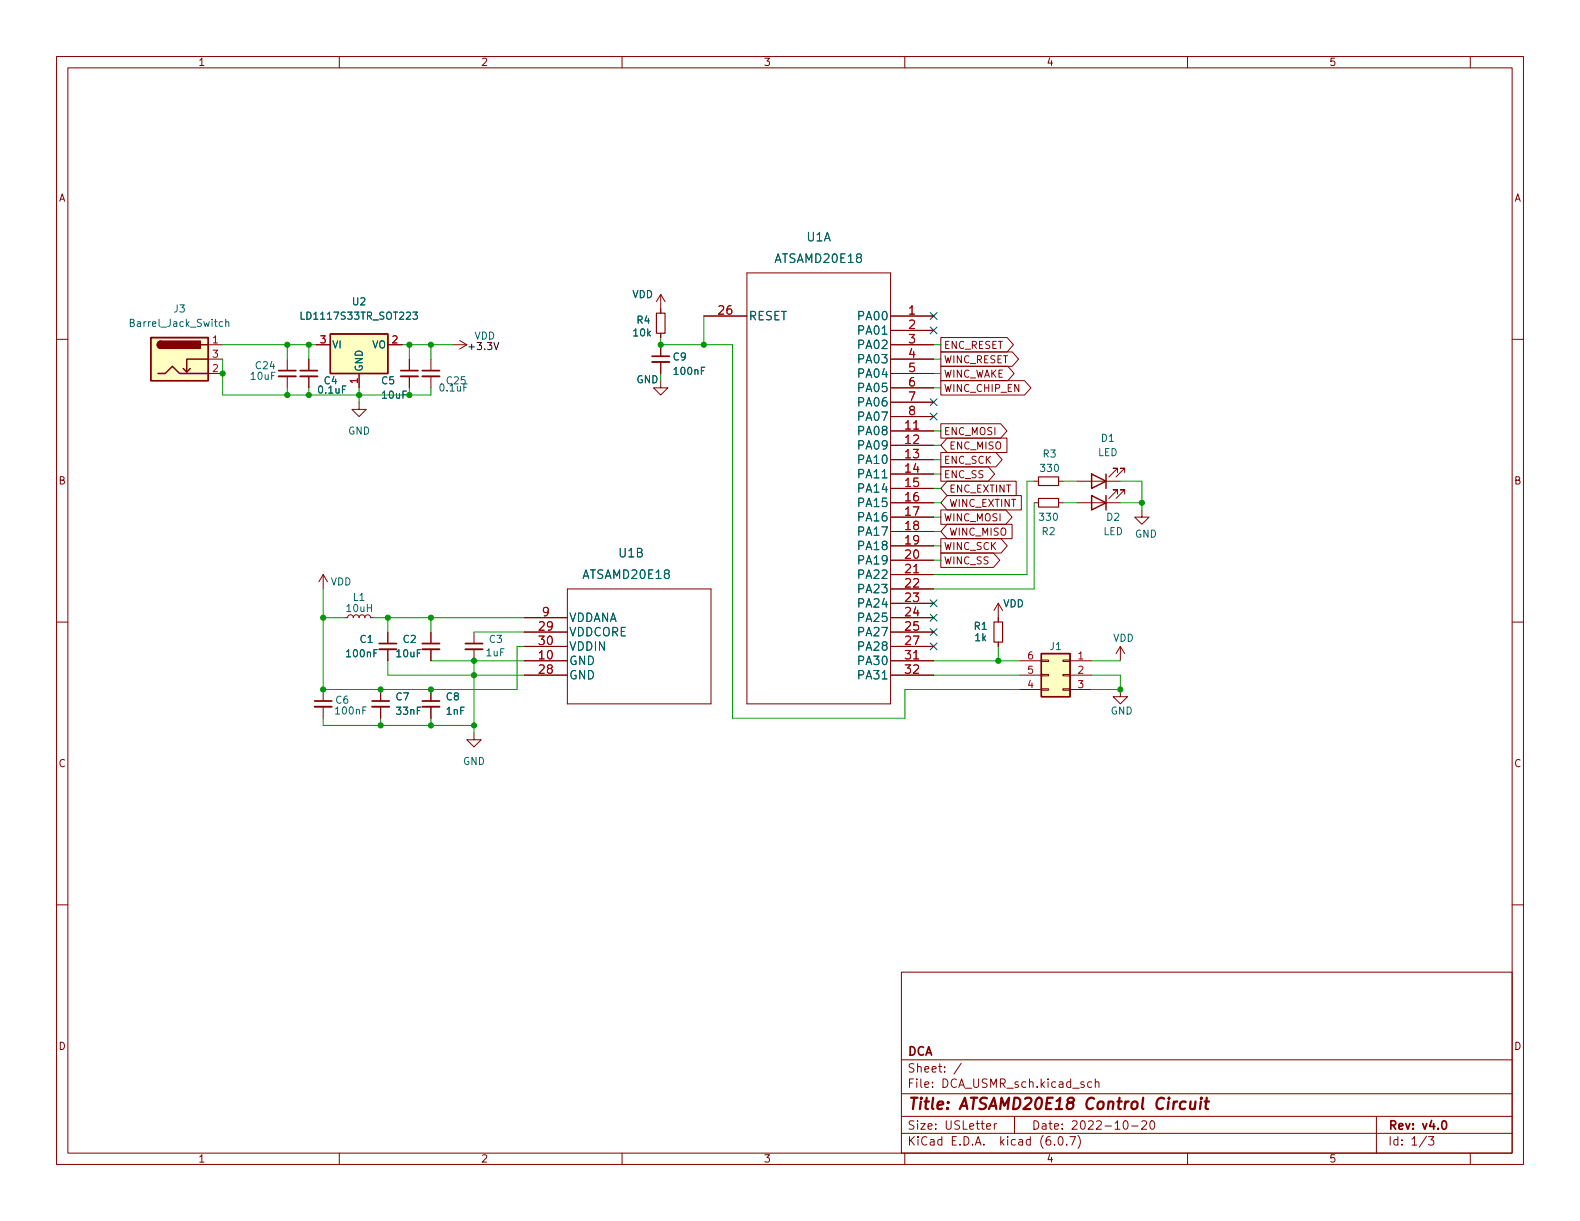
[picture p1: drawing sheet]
<svg xmlns="http://www.w3.org/2000/svg" width="279mm" height="216mm" viewBox="0 0 279 216" stroke-linecap="round" stroke-linejoin="round" font-family="sans-serif">
<g fill="none" stroke="#840000" stroke-width=".18">
<path d="M10 10h259.4v195.9h-259.4zM12 12h255.4v191.9h-255.4zM60 10v2M110 10v2M160 10v2M210 10v2M260 10v2M10 60h2M116.8 52.1v3.3M116.8 58.9v.8M116.8 52.1l-.7 1.2M116.8 52.1l.8 1.2"/>
<path d="M124.5 55.9h7.6M132.1 48.3h25.4v76.2h-25.4zM157.5 55.9h7.6M157.5 58.4h7.6M166.4 59.7h11.7l1.1 1.3-1.1 1.2h-11.7zM267.4 60h2M36.8 61h2.6M36.8 63.5h2.6M36.8 66h2.6M50.8 63.5v2M50.8 66.5v2.1M54.6 63.5v2"/>
<path d="M54.6 66.5v2.1M55.9 61h2.5M63.5 71.1v1.3h1.3l-1.3 1.3-1.3-1.3h1.3M63.5 66v2.6M68.6 61h2.5M72.4 63.5v2M72.4 66.5v2.1M76.2 63.5v2M76.2 66.5v2.1M80 61h2.5M81.3 60.2l1.2 .8M82.5 61l-1.2 .7"/>
<path d="M116.8 67.3v1.3h1.3l-1.3 1.3-1.2-1.3h1.2M116.8 61v2M116.8 64v2M157.5 76.2h7.6M157.5 78.7h7.6M157.5 61h7.6M157.5 63.5h7.6M157.5 66h7.6M157.5 68.6h7.6M157.5 71.1h7.6M157.5 73.7h7.6M166.4 67.3h14.8l1.1 1.3-1.1 1.3h-14.8z"/>
<path d="M166.4 62.2h12.6l1.1 1.3-1.1 1.3h-12.6zM166.4 64.8h11.8l1.1 1.2-1.1 1.3h-11.8zM166.4 74.9h10.6l1.1 1.3-1.1 1.3h-10.6zM167.5 77.5h10.6v2.5h-10.6l-1.1-1.3zM157.5 81.3h7.6M157.5 83.8h7.6M157.5 86.4h7.6M157.5 88.9h7.6M157.5 91.4h7.6M157.5 94h7.6M157.5 96.5h7.6M157.5 99.1h7.6"/>
<path d="M166.4 82.5h8.4l1.1 1.3-1.1 1.3h-8.4zM166.4 80h9.7l1.1 1.3-1.1 1.3h-9.7zM166.4 95.2h10.6l1.1 1.3-1.1 1.3h-10.6zM166.4 97.8h9.3l1.1 1.3-1.1 1.2h-9.3zM166.4 90.2h11.5l1.1 1.2-1.1 1.3h-11.5zM167.5 87.6h13.1v2.6h-13.1l-1.1-1.3zM167.5 92.7h11.5v2.6h-11.5l-1.1-1.3zM167.5 85.1h12.2v2.5h-12.2l-1.1-1.2zM182.9 88.9h.7M182.9 85.1h.7M187.2 88.9h.8M187.2 85.1h.8"/>
<path d="M190.5 88.9h7.6M190.5 85.1h7.6M197.6 83.6v-.8h-.8h.8l-1.5 1.5M197.6 87.4v-.8h-.8h.8l-1.5 1.5M198.9 83.6v-.8h-.8h.8l-1.5 1.5M198.9 87.4v-.8h-.8h.8l-1.5 1.5M201.9 90.2v1.2h1.3l-1.3 1.3-1.2-1.3h1.2M10 110h2M57.1 101.6v2.5M57.1 101.6l-.7 1.3M57.1 101.6l.8 1.3M61 109.2h.5l.1-.3 .4-.2 .3 .2 .2 .3 .1-.3 .3-.2 .4 .1 .2 .4 .2-.4 .4-.1 .3 .2 .1 .3 .2-.3 .3-.2 .4 .2 .1 .3h.5"/>
<path d="M68.6 111.8v2M68.6 114.8v2M76.2 111.8v2M76.2 114.8v2M83.8 111.8v2M83.8 114.8v2M92.7 116.8h7.6M92.7 119.4h7.6M92.7 109.2h7.6M92.7 111.8h7.6M92.7 114.3h7.6M100.3 104.1h25.4v20.4h-25.4z"/>
<path d="M157.5 116.8h7.6M157.5 119.4h7.6M157.5 101.6h7.6M157.5 104.1h7.6M157.5 106.7h7.6M157.5 109.2h7.6M157.5 111.8h7.6M157.5 114.3h7.6M176.5 106.7l-.7 1.3M176.5 106.7v3.3M176.5 113.5v.8M176.5 106.7l.8 1.3"/>
<path d="M180.3 116.8h3.8M180.3 119.4h3.8M184.1 119.3h1.3v.2h-1.3zM184.1 116.7h1.3v.3h-1.3zM188 119.3h1.2v.2h-1.2zM188 116.7h1.2v.3h-1.2zM189.2 116.8h3.8M189.2 119.4h3.8M198.1 114.3l-.7 1.3M198.1 114.3v2.5M198.1 114.3l.8 1.3M267.4 110h2"/>
<path d="M57.1 121.9v2.1M57.1 125v2M67.3 121.9v2.1M67.3 125v2M76.2 121.9v2.1M76.2 125v2M83.8 129.5v1.3h1.3l-1.3 1.3-1.3-1.3h1.3M180.3 121.9h3.8M184.1 121.8h1.3v.2h-1.3zM188 121.8h1.2v.2h-1.2zM189.2 121.9h3.8M198.1 121.9v1.3h1.3l-1.3 1.3-1.3-1.3h1.3"/>
<path d="M10 160h2M267.4 160h2M159.4 171.9h108v32h-108zM159.4 197.4h108M159.4 193.4h108M159.4 187.4h108M170 188l-1.3 1.9M174.5 199.2l.7-.2-.1-.3h-.4l-.2 .2v.7h.6M175.8 198.7v1M176.3 198.7h-.3l-.2 .3M179.4 197.4v3M191.7 191.4l-.4-.1-.2 .2 .1 .2 .5 .2v.3h-.6"/>
<path d="M193 191.4l-.4-.1-.3 .3v.4l.2 .2h.5M193.7 191.4l.2-.1 .4 .1v.9M193.7 190.8v1.5M198.8 198.2h.2a.81 .81 0 0 1 .6 .6 .81 .81 0 0 1-.3 .8l-.2 .1a.81 .81 0 0 1-.6-.6 .81 .81 0 0 1 .3-.9zM200.1 199.1h1.2M201.9 198.3l.6-.1 .2 .1 .1 .3-1 1.1h1M203.5 198.3l.2-.1a.81 .81 0 0 1 .6 .6 .81 .81 0 0 1-.3 .8l-.2 .1a.81 .81 0 0 1-.3-1.4zM243.4 197.4v6.5M60 203.9v2M110 203.9v2M159.4 200.4h108M160 203.9v2"/>
<path d="M186.5 202.3v.2M187.3 201h.2a.81 .81 0 0 1 .6 .6 .81 .81 0 0 1-.3 .8l-.2 .1a.81 .81 0 0 1-.6-.6 .81 .81 0 0 1 .3-.9zM188.6 202.3v.2M189.2 201h1l-.7 1.5M190.6 200.8a1.72 1.72 0 0 1 0 2.2M210 203.9v2M252.3 200.9l-1.3 1.9M252.6 201h.9l-.5 .5 .5 .2v.6l-.2 .2h-.5l-.2-.2M260 203.9v2"/>
</g>
<path d="M49.3 65.5h3M53.1 65.5h3M70.9 65.5h3M74.7 65.5h3M115.3 63h3.1M67.1 113.8h3M74.7 113.8h3M82.3 113.8h3M55.6 124h3.1M65.8 124h3M74.7 124h3M255.2 198.2h.1a.81 .81 0 0 1 .6 .6 .81 .81 0 0 1-.3 .8l-.1 .1a.81 .81 0 0 1-.6-.6 .81 .81 0 0 1 .3-.9z" fill="none" stroke="#840000" stroke-width=".3"/>
<path d="M209.7 194.9a.66 .66 0 0 0-1 .3l-.1 .5 .2 .3 .2 .1 .5-.1M210.6 194.8l-.1 1.2a.57 .57 0 0 0 .8-.1M211.4 194.8l-.2 1.3M212.4 194.8l-.2 1.3M212.4 194.1l-.1 .1 .1 .1 .1-.1-.1-.1v.2M213 194.8h.8M213.4 194.1l-.2 1.7 .1 .2 .3 .1" fill="none" stroke="#840000" stroke-width=".4"/>
<path d="M49.3 66.5h3M53.1 66.5h3M70.9 66.5h3M74.7 66.5h3M115.3 64h3.1M67.1 114.8h3M74.7 114.8h3M82.3 114.8h3M55.6 125h3.1M65.8 125h3M74.7 125h3" fill="none" stroke="#840000" stroke-width=".33"/>
<g fill="#ffffc2" stroke="#ffffc2" stroke-width=".18">
<path d="M184.1 115.6h5.1v7.6h-5.1z"/>
<path d="M26.7 59.7h10.1v7.6h-10.1z"/>
<path d="M58.4 59.1h10.2v6.9h-10.2z"/>
</g>
<path d="M26.7 59.7h10.1v7.6h-10.1zM58.4 59.1h10.2v6.9h-10.2zM27.9 66h1.3l1.3-1.2 1.2 1.2h5.1M28.4 60.3a.64 .64 0 0 0-.6 .7 .64 .64 0 0 0 .6 .6M33.7 65.2l-.7 .6M35.6 61h1.2M36.8 63.5h-3.8v2.3l-.6-.6M193 83.8l2.6 1.3-2.6 1.3zM193 87.6l2.6 1.3-2.6 1.3zM195.6 83.8v2.6M195.6 87.6v2.6M184.1 115.6h5.1v7.6h-5.1z" fill="none" stroke="#840000" stroke-width=".25"/>
<g fill="#840000" stroke="#840000" stroke-width=".25">
<path d="M28 60.5l.4-.2v1.3a.64 .64 0 0 1-.5-.4 .64 .64 0 0 1 .1-.7z"/>
<path d="M28.4 60.3h7v1.3h-7z"/>
</g>
<path d="M39.9 57l.2-.1h.3l.1 .8M39.9 56.5v1.2M53.2 55.2v1.3h.7M73 55.2h.8l-.4 .5 .4 .1v.5l-.2 .2-.6-.2" fill="none" stroke="#006464" stroke-width=".18"/>
<path d="M116.1 55.4h1.5v3.5h-1.5zM183.6 84.3h3.6v1.6h-3.6zM183.6 88.1h3.6v1.6h-3.6zM175.8 110h1.5v3.5h-1.5z" fill="none" stroke="#840000" stroke-width=".2"/>
<path d="M87.3 60.6l.5 1.2 .4-1.2" fill="none" stroke="#0f0f0f" stroke-width=".18"/>
<g fill="none" stroke="#009600" stroke-width=".18">
<path d="M116.8 59.7v1.3h12.7v66h30.5v-5.1h20.3M124.5 55.9v5.1M39.4 63.5v6.4h36.8v-1.3M39.4 61h16.5M50.8 61v2.5M50.8 68.6v1.3M54.6 61v2.5M54.6 68.6v1.3M63.5 68.6v2.5M71.1 61h8.9M72.4 61v2.5M72.4 68.6v1.3"/>
<path d="M76.2 61v2.5M165.1 61h1.3M165.1 63.5h1.3M165.1 66h1.3M165.1 68.6h1.3M165.1 76.2h1.3M165.1 78.7h1.3M165.1 99.1h1.3M165.1 94h1.3M165.1 96.5h1.3M165.1 88.9h1.3M165.1 81.3h1.3"/>
<path d="M165.1 86.4h1.3M165.1 83.8h1.3M165.1 91.4h1.3M182.9 85.1h-1.3v16.5h-16.5M182.9 88.9v15.2h-17.8M188 85.1h2.5M188 88.9h2.5M198.1 85.1h3.8v5.1M198.1 88.9h3.8M57.1 104.1v17.8h34.3v-7.6h1.3M57.1 109.2h3.9M66 109.2h26.7"/>
<path d="M68.6 109.2v2.6M68.6 116.8v2.6h24.1M76.2 109.2v2.6M76.2 116.8h16.5M83.8 111.8h8.9M83.8 116.8v12.7M165.1 119.4h15.2M165.1 116.8h15.2M176.5 114.3v2.5M193 119.4h5.1v2.5h-5.1M193 116.8h5.1M57.1 127v1.3h26.7"/>
<path d="M67.3 127v1.3M76.2 127v1.3"/>
</g>
<g fill="none" stroke="#000084" stroke-width=".18">
<path d="M164.5 57.8l1.2 1.2M164.5 55.3l1.2 1.2M165.7 57.8l-1.2 1.2M165.7 55.3l-1.2 1.2M164.5 73.1l1.2 1.2M164.5 70.5l1.2 1.2M165.7 73.1l-1.2 1.2M165.7 70.5l-1.2 1.2M164.5 106.1l1.2 1.2M164.5 111.2l1.2 1.2M164.5 108.6l1.2 1.2M164.5 113.7l1.2 1.2"/>
<path d="M165.7 106.1l-1.2 1.2M165.7 111.2l-1.2 1.2M165.7 108.6l-1.2 1.2M165.7 113.7l-1.2 1.2"/>
</g>
<g fill="#009600" stroke="#009600" stroke-width=".18">
<circle cx="67.3" cy="128.3" r=".46"/>
<circle cx="67.3" cy="121.9" r=".46"/>
<circle cx="76.2" cy="128.3" r=".46"/>
<circle cx="57.1" cy="121.9" r=".46"/>
<circle cx="76.2" cy="121.9" r=".46"/>
<circle cx="83.8" cy="128.3" r=".46"/>
<circle cx="83.8" cy="119.4" r=".46"/>
<circle cx="83.8" cy="116.8" r=".46"/>
<circle cx="124.5" cy="61" r=".46"/>
<circle cx="116.8" cy="61" r=".46"/>
<circle cx="54.6" cy="69.9" r=".46"/>
<circle cx="50.8" cy="69.9" r=".46"/>
<circle cx="72.4" cy="69.9" r=".46"/>
<circle cx="63.5" cy="69.9" r=".46"/>
<circle cx="57.1" cy="109.2" r=".46"/>
<circle cx="68.6" cy="109.2" r=".46"/>
<circle cx="76.2" cy="109.2" r=".46"/>
<circle cx="39.4" cy="66" r=".46"/>
<circle cx="50.8" cy="61" r=".46"/>
<circle cx="54.6" cy="61" r=".46"/>
<circle cx="72.4" cy="61" r=".46"/>
<circle cx="76.2" cy="61" r=".46"/>
<circle cx="198.1" cy="121.9" r=".46"/>
<circle cx="176.5" cy="116.8" r=".46"/>
<circle cx="201.9" cy="88.9" r=".46"/>
</g>
<text font-size="2.8" fill="#840000" x="160.4" y="196.2">Title: ATSAMD20E18 Control Circuit</text>
<g font-size="2.1" fill="#006464">
<text x="137.2" y="46.5">ATSAMD20E18</text>
<text x="142.7" y="42.7">U1A</text>
<text x="132.3" y="56.6">RESET</text>
<text x="152" y="56.6">PA00</text>
<text x="152" y="59.2">PA01</text>
<text x="152" y="61.7">PA02</text>
<text x="152" y="64.2">PA03</text>
<text x="152" y="66.8">PA04</text>
<text x="152" y="69.3">PA05</text>
<text x="152" y="71.9">PA06</text>
<text x="152" y="76.9">PA08</text>
<text x="152" y="74.4">PA07</text>
<text x="152" y="79.5">PA09</text>
<text x="152" y="82">PA10</text>
<text x="152" y="84.6">PA11</text>
<text x="152" y="87.1">PA14</text>
<text x="152" y="89.6">PA15</text>
<text x="152" y="92.2">PA16</text>
<text x="152" y="94.7">PA17</text>
<text x="109.5" y="98.6">U1B</text>
<text x="152" y="97.3">PA18</text>
<text x="152" y="99.8">PA19</text>
<text x="103.2" y="102.4">ATSAMD20E18</text>
<text x="152" y="102.3">PA22</text>
<text x="152" y="104.9">PA23</text>
<text x="152" y="107.4">PA24</text>
<text x="100.6" y="112.5">VDDCORE</text>
<text x="100.6" y="110">VDDANA</text>
<text x="152" y="110">PA25</text>
<text x="152" y="112.5">PA27</text>
<text x="100.6" y="117.6">GND</text>
<text x="100.6" y="115">VDDIN</text>
<text x="152" y="115">PA28</text>
<text x="152" y="117.6">PA30</text>
<text x="100.6" y="120.1">GND</text>
<text x="152" y="120.1">PA31</text>
</g>
<g font-size="2.1" fill="#a90000">
<text x="127.1" y="55.6">26</text>
<text x="160.7" y="55.6">1</text>
<text x="160.7" y="58.2">2</text>
<text x="160.7" y="60.7">3</text>
<text x="160.7" y="63.2">4</text>
<text x="160.7" y="65.8">5</text>
<text x="160.7" y="68.3">6</text>
<text x="160.7" y="70.9">7</text>
<text x="160.1" y="75.9">11</text>
<text x="160.7" y="73.4">8</text>
<text x="160.1" y="78.5">12</text>
<text x="160.1" y="81">13</text>
<text x="160.1" y="83.6">14</text>
<text x="160.1" y="86.1">15</text>
<text x="160.1" y="88.6">16</text>
<text x="160.1" y="91.2">17</text>
<text x="160.1" y="93.7">18</text>
<text x="160.1" y="96.3">19</text>
<text x="160.1" y="98.8">20</text>
<text x="160.1" y="101.3">21</text>
<text x="160.1" y="103.9">22</text>
<text x="160.1" y="106.4">23</text>
<text x="95.4" y="111.5">29</text>
<text x="95.9" y="109">9</text>
<text x="160.1" y="109">24</text>
<text x="160.1" y="111.5">25</text>
<text x="95.4" y="116.6">10</text>
<text x="95.4" y="119.1">28</text>
<text x="95.4" y="114">30</text>
<text x="160.1" y="114">27</text>
<text x="160.1" y="116.6">31</text>
<text x="160.1" y="119.1">32</text>
</g>
<g font-size="2.1" fill="#840000">
<text x="160.4" y="189.7">Sheet: /</text>
<text x="160.4" y="186.7">DCA</text>
<text x="160.4" y="192.4">File: DCA_USMR_sch.kicad_sch</text>
<text x="160.4" y="202.5">KiCad E.D.A. kicad (6.0.7)</text>
<text x="160.4" y="199.7">Size: USLetter</text>
<text x="182.4" y="199.7">Date: 2022-10-20</text>
<text x="245.4" y="199.7">Rev: v4.0</text>
<text x="245.4" y="202.5">Id: 1/3</text>
</g>
<g font-size="1.8" fill="#840000">
<text x="35" y="11.6">1</text>
<text x="85" y="11.6">2</text>
<text x="135" y="11.6">3</text>
<text x="185" y="11.6">4</text>
<text x="235" y="11.6">5</text>
<text x="10.3" y="35.6">A</text>
<text x="267.7" y="35.6">A</text>
<text x="166.8" y="61.7">ENC_RESET</text>
<text x="166.8" y="64.2">WINC_RESET</text>
<text x="166.8" y="69.3">WINC_CHIP_EN</text>
<text x="166.8" y="66.8">WINC_WAKE</text>
<text x="166.8" y="76.9">ENC_MOSI</text>
<text x="166.8" y="82">ENC_SCK</text>
<text x="167.8" y="79.5">ENC_MISO</text>
<text x="10.3" y="85.7">B</text>
<text x="166.8" y="84.5">ENC_SS</text>
<text x="167.8" y="89.6">WINC_EXTINT</text>
<text x="167.8" y="87.1">ENC_EXTINT</text>
<text x="267.7" y="85.7">B</text>
<text x="166.8" y="92.2">WINC_MOSI</text>
<text x="167.8" y="94.7">WINC_MISO</text>
<text x="166.8" y="97.2">WINC_SCK</text>
<text x="166.8" y="99.8">WINC_SS</text>
<text x="10.3" y="135.6">C</text>
<text x="267.7" y="135.6">C</text>
<text x="10.3" y="185.7">D</text>
<text x="267.7" y="185.7">D</text>
<text x="35" y="205.6">1</text>
<text x="85" y="205.6">2</text>
<text x="135" y="205.6">3</text>
<text x="185" y="205.6">4</text>
<text x="235" y="205.6">5</text>
</g>
<g font-size="1.8" fill="#006464">
<text x="62.4" y="54">U2</text>
<text x="111.8" y="52.7">VDD</text>
<text x="23.4" y="57.8">Barrel_Jack_Switch</text>
<text x="30.8" y="55.2">J3</text>
<text x="53.8" y="56.5">LD1117S33TR_SOT223</text>
<text x="112.1" y="59.5">10k</text>
<text x="112.7" y="57.2">R4</text>
<text x="45.3" y="65.3">C24</text>
<text x="58.7" y="61.6">VI</text>
<text x="64.1" y="65.8" transform="rotate(-90 64.1 65.8)">GND</text>
<text x="65.8" y="61.6">VO</text>
<text x="83.9" y="60">VDD</text>
<text x="119.1" y="63.7">C9</text>
<text x="44.4" y="67.2">10uF</text>
<text x="56.4" y="69.6">0.1uF</text>
<text x="57.3" y="67.9">C4</text>
<text x="67.5" y="67.9">C5</text>
<text x="67.7" y="70.5">10uF</text>
<text x="77.9" y="69.2">0.1uF</text>
<text x="79" y="67.9">C25</text>
<text x="112.5" y="67.8">GND</text>
<text x="119.3" y="66.3">100nF</text>
<text x="61.5" y="76.8">GND</text>
<text x="184.1" y="83.4">330</text>
<text x="184.5" y="80.9">R3</text>
<text x="194.1" y="80.6">LED</text>
<text x="194.8" y="78.1">D1</text>
<text x="183.9" y="92.1">330</text>
<text x="184.3" y="94.6">R2</text>
<text x="195.1" y="94.6">LED</text>
<text x="195.7" y="92.1">D2</text>
<text x="200.7" y="95.1">GND</text>
<text x="58.4" y="103.5">VDD</text>
<text x="62.5" y="106.2">L1</text>
<text x="177.4" y="107.4">VDD</text>
<text x="61.4" y="108.2">10uH</text>
<text x="63.7" y="113.7">C1</text>
<text x="71.3" y="113.7">C2</text>
<text x="86.5" y="113.7">C3</text>
<text x="172.3" y="111.4">R1</text>
<text x="172.4" y="113.4">1k</text>
<text x="196.8" y="113.5">VDD</text>
<text x="61.4" y="116.2">100nF</text>
<text x="70.2" y="116.2">10uF</text>
<text x="86" y="116">1uF</text>
<text x="185.7" y="114.9">J1</text>
<text x="59.4" y="124.4">C6</text>
<text x="70" y="123.8">C7</text>
<text x="78.9" y="123.8">C8</text>
<text x="59.5" y="126.3">100nF</text>
<text x="70.2" y="126.4">33nF</text>
<text x="79" y="126.4">1nF</text>
<text x="196.4" y="126.3">GND</text>
<text x="81.9" y="135.3">GND</text>
</g>
<g font-size="1.8" fill="#a90000">
<text x="37.6" y="60.7">1</text>
<text x="37.6" y="65.8">2</text>
<text x="37.6" y="63.2">3</text>
<text x="56.7" y="60.7">3</text>
<text x="69.4" y="60.7">2</text>
<text x="63.2" y="67.8" transform="rotate(-90 63.2 67.8)">1</text>
<text x="181.8" y="119.1">5</text>
<text x="181.8" y="116.6">6</text>
<text x="190.6" y="116.6">1</text>
<text x="190.6" y="119.1">2</text>
<text x="181.8" y="121.7">4</text>
<text x="190.6" y="121.7">3</text>
</g>
<text font-size="1.8" fill="#0f0f0f" x="82.5" y="61.9">+3.3V</text>
</svg>
